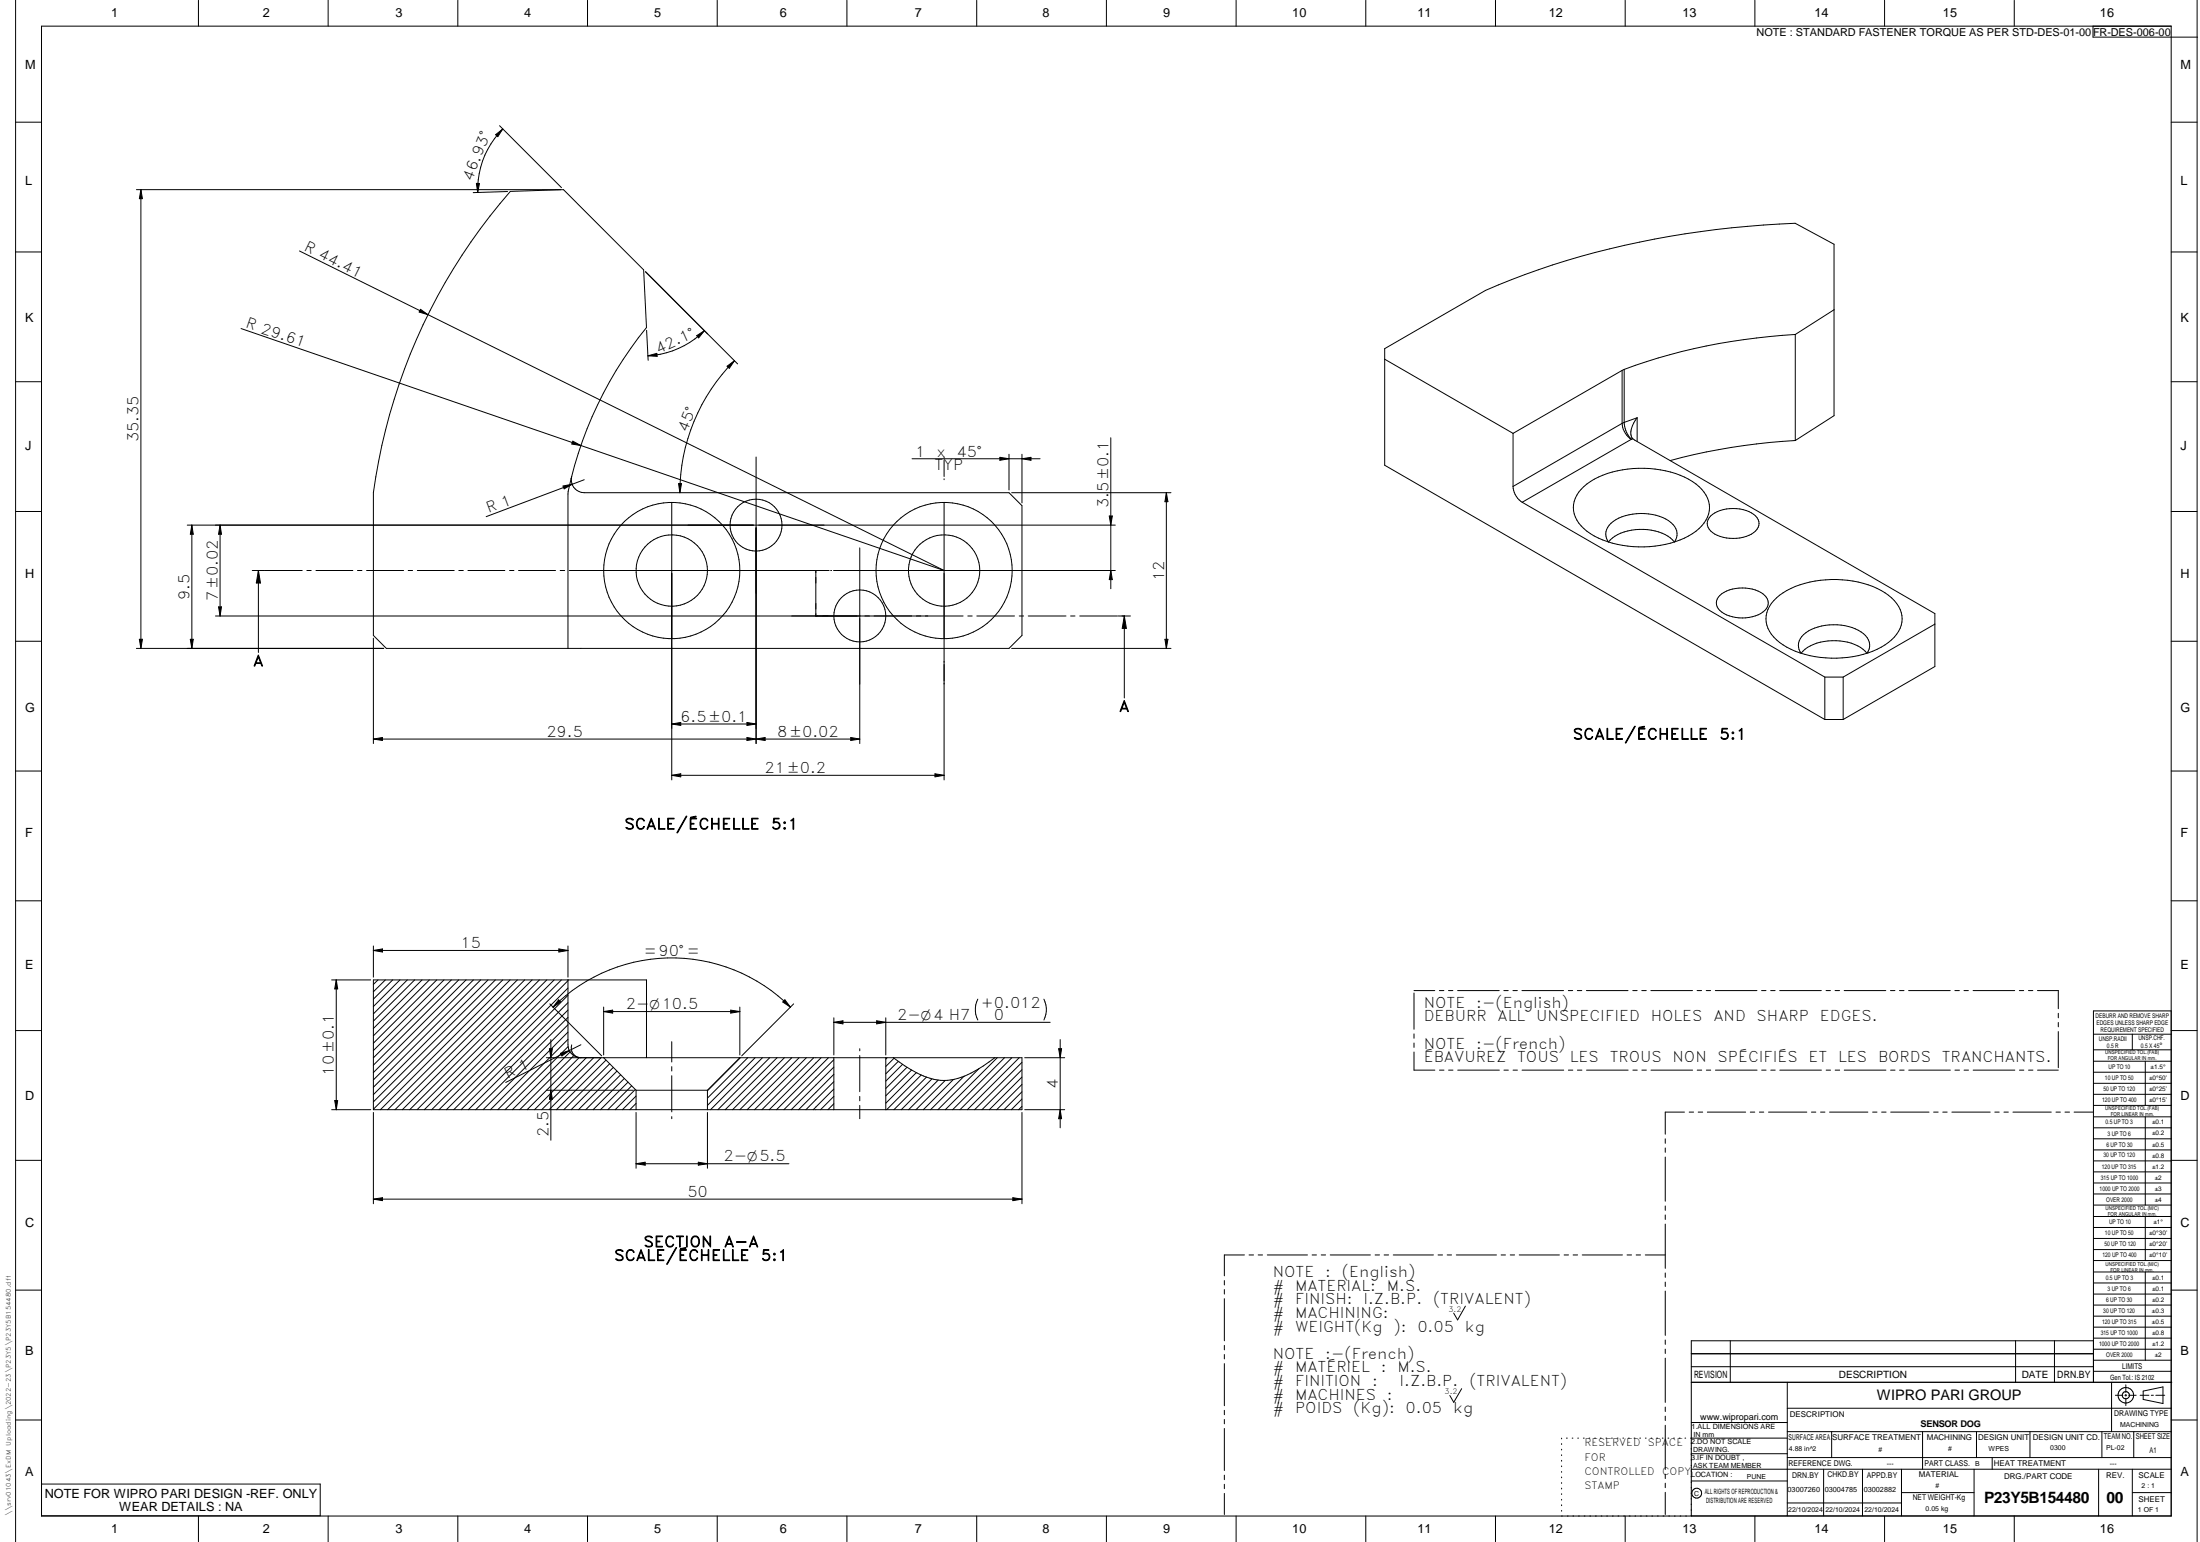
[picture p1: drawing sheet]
<svg xmlns="http://www.w3.org/2000/svg" width="848mm" height="594mm" viewBox="0 0 848 594" stroke-linecap="round" stroke-linejoin="round" font-family="sans-serif">
<g fill="none" stroke="#000" stroke-width=".39">
<path d="M6 .1v593.9M16 10.1h821v574h-821zM76.5 .1v10M126.5 .1v10M176.5 .1v10M226.5 .1v10M276.5 .1v10M326.5 .1v10M376.5 .1v10M426.5 .1v10M476.5 .1v10M526.5 .1v10"/>
<path d="M576.5 .1v10M626.5 .1v10M676.5 .1v10M726.5 .1v10M776.5 .1v10M806.8 10.1v4.2h40.4M847 .1v593.9M6 47.1h10M191.1 51.9l2.7-2.2-1.9 3zM192.6 48.4l23.9 23.9M193.8 49.7a32.9 32.9 0 0 0-9.7 24.5M837 47.1h10"/>
<path d="M52.6 73.1h163.6M54.3 73.1l.6 3.4h-1.2zM54.3 73.1v176.7M183.6 70.7h1.2l-.7 3.5zM195.7 73.8l-13.3 .4M6 97.1h10M115.4 96.7l248.5 123.1-271-93.2M837 97.1h10M162.1 119.2l2.9 2-3.4-1zM248.8 104.7l35.6 35.5M707 119.3l-14.9 9.6M249.3 127.3l.6 11.5"/>
<path d="M249.8 137.1l3.4-1 .1 1.2zM268.6 129.3l2.9-1.9-2.2 2.8zM271.5 127.4a33.6 33.6 0 0 1-21.7 9.7M283.1 139a71.9 71.9 0 0 0-21 50.8M533.8 138.4l49.5 28.6M692.1 128.9v40.8M692.1 128.9a225.9 225.9 0 0 0-66 13.4M6 147.1h10M280.3 141.1l2.8-2.1-2 2.9zM625.3 142.7v20.4M625.3 142.7l-42 24.3M626.1 142.3l-.8 .4"/>
<path d="M626.1 142.3v20.4M837 147.1h10M220.8 170l3.1 1.7-3.5-.6zM291.5 176.1v110.4M351.6 176.7h49.3M363.9 176.1v.3M363.9 177.3v6.3M385.4 176.2l3.6 .5-3.6 .6zM389 175v13.8M394 176.7l3.4-.5v1.1zM394 175v18.8M428.2 168.7v58.1"/>
<path d="M583.3 167v20.4M625.3 163.1l-42 24.3M625.3 163.1a8 8 0 0 0 3.6 6.1M626.1 162.7l-.8 .4M626.1 162.7a9.9 9.9 0 0 0 2.8 6.5M628.9 169.2l-42.1 24.3M629.4 169l-.5 .2M629.4 169l116.5 67.4v20.4l-35.4 20.4M631.1 161a7.4 7.4 0 0 0-2 7.7l.3 .3M631.1 161l-5 1.7M631.1 161v9.1M692.1 169.7l14.9-9.6v-66l-15-8.1a338.4 338.4 0 0 0-114.4 23.8l-5 2.1-38.8 22.4v44.9l169.7 98"/>
<path d="M692.1 169.7a234.2 234.2 0 0 0-48.3 7.8M6 197.1h10M217 187.2l3.6-.6-3.1 1.7zM220.4 183.6a5 5 0 0 0 4.8 6.2h163.8l5 5v50l-5 5h-240.1l-5-5v-55a222.3 222.3 0 0 1 52.8-116.1l20.5-.6 30.9 30.9 1.1 22.2a147.2 147.2 0 0 0-30.3 64.1v59.5M225.2 184.8l-37.8 14.3M259 193.5v107M261.6 186.3h1.1l-.6 3.5zM363.9 184.4v.4M363.9 193.5v107M390 189.8h61.4M427.6 198.8h1.2l-.6 3.5zM449.6 189.8l.6 3.5h-1.1z"/>
<path d="M449.6 189.8v60M583.3 187.4a7.6 7.6 0 0 0 3.5 6.1M586.8 193.5l116.7 67.4M610.6 187.5a33.7 33.7 0 0 1 23.2-7.1 33 33 0 0 1 21.1 7.1 10.1 10.1 0 0 1 0 16.2 35.9 35.9 0 0 1-27.4 6.7 27.7 27.7 0 0 1-18.9-8.9 9.9 9.9 0 0 1 2-14zM659.4 198.8a14.5 14.5 0 0 1 17.4 0 4.2 4.2 0 0 1-1.6 7 14.9 14.9 0 0 1-15.8-1.2 3.8 3.8 0 0 1 0-5.8zM837 197.1h10M72.2 202.3h357.7M74 202.3v47.5M74 202.3l.5 3.5h-1.1zM84.8 202.3v35M84.8 202.3l.6 3.5h-1.2zM97.2 219.8h4.8"/>
<path d="M99.6 219.8v31.6M99.6 219.8l.8 4.8h-1.6zM102.2 219.8h14.3M118.3 219.8h1.7M121.8 219.8h14.2M137.8 219.8h1.7M141.3 219.8h14.3M157.4 219.8h1.6M160.9 219.8h14.2M176.9 219.8h1.7M180.4 219.8h14.2M196.4 219.8h1.7"/>
<path d="M199.9 219.8h14.3M215.9 219.8h1.8M314.5 219.8v17.5M319.6 219.8h-100.1M320.2 219.8h.4M321.4 219.8h108.5M331.4 211.1v75.4M428.2 219.8l.6 3.5h-1.2zM621 201.6a20.5 20.5 0 0 1 20-2.2 7.6 7.6 0 0 1 5.5 6.9l-1 2.5a17.6 17.6 0 0 0-16.6-4.5 13.7 13.7 0 0 0-8.8 4.5 5.2 5.2 0 0 1 .9-7.2zM83.1 237.3h288.2M84.2 233.8h1.2l-.6 3.5zM373.1 237.3h1.7"/>
<path d="M376.6 237.3h14.5M392.9 237.3h1.7M396.4 237.3h14.5M412.7 237.3h1.7M416.2 237.3h14.5M431 237.3h4.8M433.4 237.3l.8 4.8h-1.6zM433.4 237.3v31.6M663 229.4a14.5 14.5 0 0 1 17.3 0 4.2 4.2 0 0 1-1.6 7 14.8 14.8 0 0 1-15.7-1.2 3.8 3.8 0 0 1 0-5.8zM683.8 231.4a29.9 29.9 0 0 1 20-8 35.5 35.5 0 0 1 25.4 6.9 10.1 10.1 0 0 1 0 16.2 36.2 36.2 0 0 1-27.4 6.8 27.9 27.9 0 0 1-19-9 9.6 9.6 0 0 1 1-12.9zM6 247.1h10M52.6 249.8h95.3"/>
<path d="M53.7 246.3h1.2l-.6 3.5zM73.4 246.3h1.1l-.5 3.5zM143.9 245.9v40.6M390 249.8h61.4M449.1 246.3h1.1l-.6 3.5zM695.3 244.5a20.3 20.3 0 0 1 22.1-1 5.5 5.5 0 0 1 2.3 8.2 17.1 17.1 0 0 0-15-4.8 15.2 15.2 0 0 0-10.4 4.8 5.1 5.1 0 0 1 1-7.2zM745.9 240.5l-35.4 20.4M837 247.1h10M259 278.9l3.4-.6v1.2zM259 278.9h32.5M288 278.3l3.5 .6-3.5 .6zM703.5 260.9v16.3"/>
<path d="M703.5 260.9h7M703.5 277.2h7M710.5 260.9v16.3M6 297.1h10M143.9 284.7l3.5-.6v1.2zM143.9 284.7h187.5M259 298.7l3.4-.6v1.2zM259 298.7h104.9M288 284.1l3.5 .6-3.5 .6zM291.5 284.7l3.4-.6v1.2zM328 284.1l3.4 .6-3.4 .6zM360.4 298.1l3.5 .6-3.5 .6z"/>
<path d="M837 297.1h10M6 347h10M837 347h10M127.8 377.5h15.1M129.6 377.5v50M129.6 377.5l.6 3.5h-1.2zM143.9 364.4v12.1M143.9 366.2l3.5-.6v1.2zM143.9 366.2h75M145.7 377.5l-1.8 1.8M148.5 377.5l-4.6 4.6M151.4 377.5l-7.5 7.4"/>
<path d="M154.2 377.5l-10.3 10.3M157 377.5l-13.1 13.1M159.9 377.5l-16 15.9M162.7 377.5l-18.8 18.7M165.5 377.5l-21.6 21.6M168.4 377.5l-24.5 24.4M171.2 377.5l-27.3 27.2M174 377.5l-30.1 30M176.8 377.5l-32.9 32.9M179.7 377.5l-35.8 35.7M182.5 377.5l-38.6 38.6M185.3 377.5l-41.4 41.4"/>
<path d="M188.1 377.5l-44.2 44.2M191 377.5l-47.1 47M193.8 377.5l-49.9 49.9M196.6 377.5l-50 50M199.4 377.5l-50 50M202.3 377.5l-50 50M205.1 377.5l-50 50M207.9 377.5l-50 50M210.8 377.5l-50 50M213.6 377.5l-50 50M215.4 365.6l3.5 .6-3.5 .6zM216.4 377.5l-50 50"/>
<path d="M218.9 377.8l-49.7 49.7M218.9 364.4v12.1M218.9 377.5v25a5 5 0 0 0 5 5M6 397h10M212 386.8l19.9 20M215.3 385.2l.8 .8-2.9 2zM218.9 380.7l-46.8 46.8M218.9 383.5l-44 44M218.9 386.3l-41.1 41.2M218.9 389.1l-38.3 38.4M218.9 392l-35.5 35.5M218.9 394.8l-32.7 32.7"/>
<path d="M218.9 397.6l-29.8 29.9M232.7 389.7l3.5-.5v1.1zM232.7 388v18.4M232.7 389.7h52.5M281.7 389.2l3.5 .5-3.5 .6zM285.2 388v18.4M302.6 385.2l2.1 2.8-2.9-2zM304.7 388a64.6 64.6 0 0 0-91.5 0M305.9 386.8l-20 20M321.4 393.9l3.6-.6v1.2zM321.4 393.9h83.4M321.4 392.1v14.3"/>
<path d="M337.9 393.3l3.6 .6-3.6 .6zM341.5 392.1v14.3M376.9 384.9a9 9 0 0 0 0 8.1M402.4 384.9a9 9 0 0 1 0 8.1M545.1 381.6h8M545.1 382.6v13.9M545.1 398.3v1.7M554.9 381.6h1.7M558.4 381.6h1.7M561.9 381.6h16M579.7 381.6h1.7M583.2 381.6h1.7"/>
<path d="M586.7 381.6h16M604.6 381.6h1.7M608 381.6h1.8M611.5 381.6h16.1M629.4 381.6h1.7M632.9 381.6h1.7M636.4 381.6h16M654.2 381.6h1.8M657.7 381.6h1.7M661.2 381.6h16.1M679.1 381.6h1.7M682.6 381.6h1.7"/>
<path d="M686.1 381.6h16M703.9 381.6h1.7M707.4 381.6h1.7M710.9 381.6h16M728.8 381.6h1.7M732.2 381.6h1.8M735.8 381.6h16M753.6 381.6h1.7M757.1 381.6h1.7M760.6 381.6h16M778.4 381.6h1.7M781.9 381.6h1.7"/>
<path d="M785.4 381.6h8.1v7M793.5 390.4v1.7M793.5 393.9v1.7M793.5 397.4v14M807 398.4h30M822 398.4v6.1M837 397h10M837 389.5h-30v143.1M210.6 407.5h183.4v20h-250.1v-50h105.3v30M211.8 404h1.1l-.6 3.5zM212.3 400.5v38.8M216.1 405.8l3.4-1.1-2.9 2.1z"/>
<path d="M218.9 400.4l-27 27.1M219 403.2l-24.3 24.3M219.8 405.3l-22.3 22.2M220.4 402.5h.1M220.4 402.5a3.7 3.7 0 0 0 3.7 5M221.2 406.7l-20.8 20.8M223.3 407.5l-20.1 20M223.9 402.5l-29 14.5M226 407.5l-20 20M228.9 407.5l-20.1 20M231.7 407.5l-20 20M232.7 407.5l12.5 12.5"/>
<path d="M233.6 408.4l-19.1 19.1M235 409.8l-17.7 17.7M236.4 411.2l-16.2 16.3M237.8 412.7l-14.8 14.8M239.3 414.1l-13.5 13.4M240.7 415.5l-12.1 12M242.1 416.9l-10.6 10.6M243.5 418.3l-9.2 9.2M244.9 419.7l-7.7 7.8M259 401.3v7.9M259 410.9v1.7M259 414.4v14"/>
<path d="M285.2 407.5l-12.5 12.5M285.4 407.5l-12.7 12.7M288.2 407.5l-15.5 15.6M291.1 407.5l-18.4 18.4M293.9 407.5l-20 20M296.7 407.5l-20 20M299.6 407.5l-20 20M302.4 407.5l-20 20M305.2 407.5l-20 20M308.1 407.5l-20.1 20M310.9 407.5l-20 20M313.7 407.5l-20 20"/>
<path d="M316.5 407.5l-20 20M319.4 407.5l-20.1 20M321.4 408.3l-19.2 19.2M321.4 411.1l-16.4 16.4M321.4 413.9l-13.6 13.6M321.4 416.7l-10.7 10.8M321.4 419.6l-7.9 7.9M321.4 407.5v20M331.4 404v.8M331.4 406.7v13.9M341.5 407.5v20M342 407.5l-.5 .6"/>
<path d="M344.4 407.5a38.1 38.1 0 0 0 16.8 8.6 22.7 22.7 0 0 0 15.5-4l6.8-4.6M344.6 407.7l-3.1 3.2M346.3 408.9l-4.8 4.8M347.9 410l-6.4 6.5M349.6 411.2l-8.1 8.2M351.4 412.2l-9.9 10M353.2 413.3l-11.7 11.7M355.1 414.1l-13.3 13.4M357.1 415l-12.5 12.5M359.3 415.6l-11.9 11.9M361.7 416.1l-11.4 11.4M364.4 416.3l-11.3 11.2"/>
<path d="M367.5 415.9l-11.6 11.6M371.6 414.7l-12.9 12.8M377.4 411.6l-15.8 15.9M384.4 407.5l-20 20M387.2 407.5l-20 20M390.1 407.5l-20 20M392.9 407.5l-20 20M394 417.8l-9.8 9.7M394 409.3l-18.3 18.2M394 412.1l-15.5 15.4M394 415l-12.6 12.5M395 407.5h15.4"/>
<path d="M408.1 404h1.1l-.5 3.5zM408.7 400.5v34M545.1 405.3v7h8M545.1 401.8v1.7M554.9 412.3h1.7M558.4 412.3h1.7M561.9 412.3h16.1M579.8 412.3h1.6M583.3 412.3h1.7M586.7 412.3h16.1M604.6 412.3h1.7M608.1 412.3h1.7"/>
<path d="M611.6 412.3h16M629.5 412.3h1.6M632.9 412.3h1.8M636.4 412.3h16.1M654.3 412.3h1.7M657.8 412.3h1.7M661.3 412.3h16M679.1 412.3h1.7M682.6 412.3h1.7M686.1 412.3h16M704 412.3h1.7M707.4 412.3h1.8"/>
<path d="M710.9 412.3h16.1M728.8 412.3h1.7M732.3 412.3h1.7M735.8 412.3h16M753.6 412.3h1.8M757.1 412.3h1.7M760.6 412.3h16.1M778.5 412.3h1.7M782 412.3h1.7M785.5 412.3h8M807 404.5h30M807 408.9h30"/>
<path d="M807 413.1h30M807 417.4h30M827 408.9v17M127.8 427.5h15.1M129 424h1.2l-.6 3.5zM143.9 428.6v35.2M210.6 420h33.5M212.3 420l.6 3.5h-1.1zM245.2 425.1l-2.4 2.4M245.2 422.3l-5.3 5.2M245.2 428.6v21.5M245.2 420h27.5"/>
<path d="M245.2 420v7.5M259 430.2v.8M272.7 428.6v21.5M272.7 420v7.5M321.4 425.2l-2.2 2.3M321.4 422.4l-5.1 5.1M331.4 422.4v1.7M331.4 425.9v5.1M394 420.6l-6.9 6.9M394 423.4l-4.2 4.1M394 426.3l-1.3 1.2M394 428.6v35.2"/>
<path d="M395 427.5h15.4M408.7 427.5l.5 3.5h-1.1zM641.9 438.7v1.8M649.4 428.5h-7.5v8.5M651.2 428.5h1.7M654.6 428.5h1.8M658.2 428.5h14.7M674.7 428.5h1.7M678.2 428.5h1.7M681.7 428.5h14.8M698.3 428.5h1.7M701.8 428.5h1.7"/>
<path d="M705.3 428.5h14.7M721.9 428.5h1.7M725.3 428.5h1.8M728.9 428.5h14.7M745.4 428.5h1.7M748.9 428.5h1.7M752.4 428.5h14.8M769 428.5h1.7M772.5 428.5h1.7M776 428.5h14.7M792.6 428.5h1.7M796 428.5h1.8"/>
<path d="M799.5 428.5h7.4M807 421.6h30M807 425.9h30M807 430.3h30M807 434.5h30M807 438.7h30M827 430.3v34M6 447h10M245.2 448.4l3.5-.6v1.1zM245.2 448.4h58.9M269.2 447.8l3.5 .6-3.5 .5zM641.9 442.3v1.6"/>
<path d="M641.9 445.8v17M807 443h30M807 447.3h30M807 451.5h30M807 455.8h30M807 460h30M837 447h10M143.9 462l3.5-.6v1.2zM143.9 462h250.1M390.4 461.4l3.6 .6-3.6 .6zM641.9 464.6v1.7M641.9 468.1v1.7"/>
<path d="M641.9 471.6v17.1M807 464.3h30M807 468.7h30M807 472.9h30M807 477.1h30M827 468.7v16.9M6 497h10M472 493.4v1.6M472 496.8v1.8M479.7 483.5h-7.7v8M481.5 483.5h1.7M485 483.5h1.7"/>
<path d="M488.5 483.5h15.5M505.8 483.5h1.7M509.3 483.5h1.7M512.8 483.5h15.5M530.1 483.5h1.7M533.6 483.5h1.7M537.1 483.5h15.5M554.4 483.5h1.7M557.9 483.5h1.7M561.4 483.5h15.5M578.7 483.5h1.6M582.2 483.5h1.7"/>
<path d="M585.6 483.5h15.5M603 483.5h1.6M606.4 483.5h1.8M609.9 483.5h15.5M627.2 483.5h1.7M630.7 483.5h1.7M634.2 483.5h7.7M641.9 490.4v1.7M641.9 493.9v1.7M641.9 497.4v17.1M807 481.4h30M807 485.6h30"/>
<path d="M807 490.1h30M807 494.3h30M807 498.6h30M827 490.1v33.9M837 497h10M472 500.3v16.3M472 518.3v1.8M564.9 503.2l-3 5.3-1.5-2.6M641.9 516.3v1.6M641.9 519.8v1.7M667 516.6v16M777 516.6v16"/>
<path d="M792 516.6v16M807 502.8h30M807 507.1h30M807 511.3h30M807 515.5h30M807 519.8h30M807 516.6h-155v67.5M472 521.8v1.7M472 525.4v16.2M563.5 535l-3.1 5.3-1.5-2.7M641.9 523.2v17.1M652 532.6h185.2"/>
<path d="M652 521.5h155M652 526.5h155M689 532.6v51.4M807 524h30M807 528.3h30M814 532.6v19M815.5 537.5h2.8M819.1 537.5h.7M819.5 533.5v2.9M819.5 537.2v.7M819.5 538.7v2.8M820.6 537.5h2.9"/>
<path d="M825 537.5h3.4M826.2 535.9l7.6-1.6v6.4l-7.6-1.5zM829.3 537.5h.8M831 537.5h3.5M6 547.1h10M472 543.3v1.7M472 546.9v1.7M472 550.3v16.2M602 554.1v.3M602 556.2v.3M602 558.3v.3M603.8 554.1h.4"/>
<path d="M606 554.1h.3M608.2 554.1h.3M610.4 554.1h.3M612.6 554.1h.3M614.7 554.1h.3M616.9 554.1h.3M619.1 554.1h.3M621.2 554.1h.3M623.4 554.1h.3M625.6 554.1h.3M627.8 554.1h.3M629.9 554.1h.4"/>
<path d="M632.1 554.1h.3M634.3 554.1h.3M636.5 554.1h.3M638.6 554.1h.3M640.8 554.1h.3M641.9 542.1v1.7M641.9 545.6v1.7M641.9 549.1v17M643 554.1h.3M645.2 554.1h.3M647.3 554.1h.4M649.5 554.1h.3"/>
<path d="M652 548h37M689 542.5h148M689 551.6h148M689 554.1h-37.3M706.1 551.6v10M741.1 551.6v14.4M761.9 551.6v10M782.5 551.6v10M810.3 551.6v10M822.5 551.6v10M837 547.1h10M16 571.8h107.4v12.2h-107.4"/>
<path d="M472 568.3v1.8M472 571.8v1.7M472 575.4v8.1M602 560.5v.3M602 562.6v.3M602 564.8v.3M602 566.9v.3M602 569v.3M602 571.2v.3M602 573.3v.4M602 575.5v.3M602 577.6v.3"/>
<path d="M602 579.8v.3M641.9 567.9v1.7M641.9 571.4v1.8M641.9 574.9v8.6M652 570.6h37M652 560.1h37M689 561.6h148M689 579h44M703 566v18M718 566v18M733 575.1h28M733 566v18"/>
<path d="M761 566v18M768 561.6v4.4M809 566v18M822 566v18M822 575.1h15M837 566h-185M76.5 584.1v9.9M126.5 584.1v9.9M176.5 584.1v9.9M226.5 584.1v9.9M276.5 584.1v9.9M326.5 584.1v9.9"/>
<path d="M376.5 584.1v9.9M426.5 584.1v9.9M476.5 584.1v9.9M526.5 584.1v9.9M576.5 584.1v9.9M602 581.9v.3M626.5 584.1v9.9M652 584h185M676.5 584.1v9.9M726.5 584.1v9.9M776.5 584.1v9.9"/>
<circle cx="258.9" cy="219.8" r="13.8"/>
<circle cx="259" cy="219.8" r="26.2"/>
<circle cx="291.4" cy="202.3" r="10"/>
<circle cx="363.9" cy="219.8" r="26.3"/>
<circle cx="363.9" cy="219.8" r="13.8"/>
<circle cx="331.5" cy="237.3" r="10"/>
<circle cx="819.5" cy="537.5" r="2.99"/>
<circle cx="819.5" cy="537.5" r="1.39"/>
<circle cx="654.1" cy="575.3" r="1.9"/>
</g>
<g fill="#000">
<path d="M191.1 51.9l2.7-2.2-1.9 3zM54.3 73.1l.6 3.4h-1.2zM183.6 70.7h1.2l-.7 3.5zM162.1 119.2l2.9 2-3.4-1zM249.8 137.1l3.4-1 .1 1.2zM268.6 129.3l2.9-1.9-2.2 2.8zM280.3 141.1l2.8-2.1-2 2.9zM220.8 170l3.1 1.7-3.5-.6zM385.4 176.2l3.6 .5-3.6 .6zM394 176.7l3.4-.5v1.1zM217 187.2l3.6-.6-3.1 1.7zM261.6 186.3h1.1l-.6 3.5z"/>
<path d="M427.6 198.8h1.2l-.6 3.5zM449.6 189.8l.6 3.5h-1.1zM74 202.3l.5 3.5h-1.1zM84.8 202.3l.6 3.5h-1.2zM84.2 233.8h1.2l-.6 3.5zM99.6 219.8l.8 4.8h-1.6zM428.2 219.8l.6 3.5h-1.2zM53.7 246.3h1.2l-.6 3.5zM73.4 246.3h1.1l-.5 3.5zM433.4 237.3l.8 4.8h-1.6zM449.1 246.3h1.1l-.6 3.5zM259 278.9l3.4-.6v1.2z"/>
<path d="M288 278.3l3.5 .6-3.5 .6zM143.9 284.7l3.5-.6v1.2zM259 298.7l3.4-.6v1.2zM288 284.1l3.5 .6-3.5 .6zM291.5 284.7l3.4-.6v1.2zM328 284.1l3.4 .6-3.4 .6zM360.4 298.1l3.5 .6-3.5 .6zM143.9 366.2l3.5-.6v1.2zM215.4 365.6l3.5 .6-3.5 .6zM129.6 377.5l.6 3.5h-1.2zM215.3 385.2l.8 .8-2.9 2zM232.7 389.7l3.5-.5v1.1z"/>
<path d="M281.7 389.2l3.5 .5-3.5 .6zM302.6 385.2l2.1 2.8-2.9-2zM321.4 393.9l3.6-.6v1.2zM337.9 393.3l3.6 .6-3.6 .6zM211.8 404h1.1l-.6 3.5zM216.1 405.8l3.4-1.1-2.9 2.1zM408.1 404h1.1l-.5 3.5zM129 424h1.2l-.6 3.5zM212.3 420l.6 3.5h-1.1zM408.7 427.5l.5 3.5h-1.1zM245.2 448.4l3.5-.6v1.1zM269.2 447.8l3.5 .6-3.5 .5z"/>
<path d="M143.9 462l3.5-.6v1.2zM390.4 461.4l3.6 .6-3.6 .6z"/>
</g>
<g font-size="6">
<text x="764.8" y="578.9">P23Y5B154480</text>
<text x="812.1" y="578.9">00</text>
</g>
<g font-size="5.7">
<text x="181.9" y="70.1" transform="rotate(-68 181.9 70.1)">46.93°</text>
<text x="116.9" y="96.5" transform="rotate(26 116.9 96.5)">R 44.41</text>
<text x="94.4" y="126.2" transform="rotate(19 94.4 126.2)">R 29.61</text>
<text x="253.7" y="136.3" transform="rotate(-24 253.7 136.3)">42.1°</text>
<text x="264.8" y="166.7" transform="rotate(-68 264.8 166.7)">45°</text>
<text x="53.4" y="170.5" transform="rotate(-90 53.4 170.5)">35.35</text>
<text x="352.8" y="175.9">1</text>
<text x="361" y="175.9">x</text>
<text x="368.8" y="175.9">45°</text>
<text x="360.3" y="181.1">TYP</text>
<text x="188.3" y="197.8" transform="rotate(-21 188.3 197.8)">R 1</text>
<text x="427.3" y="195.9" transform="rotate(-90 427.3 195.9)">3.5±0.1</text>
<text x="448.8" y="223.8" transform="rotate(-90 448.8 223.8)">12</text>
<text x="73.1" y="231.1" transform="rotate(-90 73.1 231.1)">9.5</text>
<text x="83.9" y="231.7" transform="rotate(-90 83.9 231.7)">7±0.02</text>
<text x="97.6" y="256.6">A</text>
<text x="431.4" y="274.2">A</text>
<text x="262.2" y="278">6.5±0.1</text>
<text x="210.7" y="283.8">29.5</text>
<text x="299.6" y="283.8">8±0.02</text>
<text x="606.3" y="284.9">SCALE/ÉCHELLE</text>
<text x="662.8" y="284.9">5:1</text>
<text x="294.7" y="297.9">21±0.2</text>
<text x="240.7" y="319.5">SCALE/ÉCHELLE</text>
<text x="297.3" y="319.5">5:1</text>
<text x="177.5" y="365.3">15</text>
<text x="248.2" y="368.2">=90°=</text>
<text x="241.3" y="388.9">2-</text>
<text x="378.2" y="388.5">+0.012</text>
<text x="548.9" y="388.2">NOTE</text>
<text x="569" y="388.2">:-(English)</text>
<text x="345.9" y="393">2-O4 H7</text>
<text x="383.1" y="393">0</text>
<text x="548.9" y="393.5">DEBURR</text>
<text x="577.3" y="393.5">ALL</text>
<text x="592.2" y="393.5">UNSPECIFIED</text>
<text x="636.3" y="393.5">HOLES</text>
<text x="660.5" y="393.5">AND</text>
<text x="677.2" y="393.5">SHARP</text>
<text x="701.6" y="393.5">EDGES.</text>
<text x="548.9" y="404">NOTE</text>
<text x="569" y="404">:-(French)</text>
<text x="548.9" y="409.2">ÉBAVUREZ</text>
<text x="584.9" y="409.2">TOUS</text>
<text x="605.2" y="409.2">LES</text>
<text x="620.5" y="409.2">TROUS</text>
<text x="644.8" y="409.2">NON</text>
<text x="662.1" y="409.2">SPÉCIFIÉS</text>
<text x="697.2" y="409.2">ET</text>
<text x="708.6" y="409.2">LES</text>
<text x="724" y="409.2">BORDS</text>
<text x="748.6" y="409.2">TRANCHANTS.</text>
<text x="128.7" y="414.4" transform="rotate(-90 128.7 414.4)">10±0.1</text>
<text x="195.6" y="415.7" transform="rotate(-27 195.6 415.7)">R 1</text>
<text x="407.8" y="419.5" transform="rotate(-90 407.8 419.5)">4</text>
<text x="211.5" y="438.1" transform="rotate(-90 211.5 438.1)">2.5</text>
<text x="278.9" y="447.5">2-O5.5</text>
<text x="265" y="461.1">50</text>
<text x="236.8" y="485.7">SCALE/ÉCHELLE</text>
<text x="248.1" y="480.4">SECTION</text>
<text x="279.1" y="480.4">A-A</text>
<text x="293.3" y="485.7">5:1</text>
<text x="490.6" y="492">NOTE</text>
<text x="510.8" y="492">:</text>
<text x="517.3" y="492">(English)</text>
<text x="490.6" y="497.2">#</text>
<text x="499.2" y="497.2">MATERIAL:</text>
<text x="534.7" y="497.2">M.S.</text>
<text x="490.6" y="502.5">#</text>
<text x="499.2" y="502.5">FINISH:</text>
<text x="525.6" y="502.5">I.Z.B.P.</text>
<text x="552.4" y="502.5">(TRIVALENT)</text>
<text x="490.6" y="507.7">#</text>
<text x="499.2" y="507.7">MACHINING:</text>
<text x="490.6" y="513">#</text>
<text x="499.2" y="513">WEIGHT(Kg</text>
<text x="537.2" y="513">):</text>
<text x="546.4" y="513">0.05</text>
<text x="564.7" y="513">kg</text>
<text x="490.6" y="523.5">NOTE</text>
<text x="510.8" y="523.5">:-(French)</text>
<text x="490.6" y="528.7">#</text>
<text x="490.6" y="534">#</text>
<text x="499.2" y="534">FINITION</text>
<text x="499.2" y="528.7">MATÉRIEL</text>
<text x="529" y="534">:</text>
<text x="532.3" y="528.7">:</text>
<text x="538.7" y="528.7">M.S.</text>
<text x="539.5" y="534">I.Z.B.P.</text>
<text x="566.4" y="534">(TRIVALENT)</text>
<text x="490.6" y="539.2">#</text>
<text x="499.2" y="539.2">MACHINES</text>
<text x="534.7" y="539.2">:</text>
<text x="490.6" y="544.5">#</text>
<text x="499.2" y="544.5">POIDS</text>
<text x="521.7" y="544.5">(Kg):</text>
<text x="541.9" y="544.5">0.05</text>
<text x="560.1" y="544.5">kg</text>
</g>
<text font-size="5.6" x="723.5" y="539.3">WIPRO PARI GROUP</text>
<text font-size="5.4" x="250.4" y="388.9">O10.5</text>
<g font-size="4.9">
<text x="42.9" y="6.6">1</text>
<text x="101.3" y="6.7">2</text>
<text x="152.5" y="6.7">3</text>
<text x="202.1" y="6.7">4</text>
<text x="252.1" y="6.7">5</text>
<text x="300.6" y="6.7">6</text>
<text x="352.6" y="6.7">7</text>
<text x="401.9" y="6.7">8</text>
<text x="448.4" y="6.7">9</text>
<text x="498.1" y="6.7">10</text>
<text x="546.4" y="6.7">11</text>
<text x="597" y="6.7">12</text>
<text x="648.5" y="6.6">13</text>
<text x="699.4" y="6.6">14</text>
<text x="749" y="6.7">15</text>
<text x="809.5" y="6.6">16</text>
<text x="9.7" y="26.7">M</text>
<text x="840.6" y="26.7">M</text>
<text x="9.7" y="71.4">L</text>
<text x="840.6" y="71.4">L</text>
<text x="9.7" y="124.2">K</text>
<text x="840.6" y="124.2">K</text>
<text x="9.7" y="173.4">J</text>
<text x="840.6" y="173.4">J</text>
<text x="9.7" y="222.7">H</text>
<text x="840.6" y="222.7">H</text>
<text x="9.7" y="274.3">G</text>
<text x="840.6" y="274.3">G</text>
<text x="9.7" y="322.6">F</text>
<text x="840.6" y="322.6">F</text>
<text x="9.7" y="373.3">E</text>
<text x="840.6" y="373.3">E</text>
<text x="9.7" y="423.8">D</text>
<text x="840.6" y="423.8">D</text>
<text x="9.7" y="472.8">C</text>
<text x="840.6" y="472.8">C</text>
<text x="9.7" y="522.1">B</text>
<text x="840.6" y="522.1">B</text>
<text x="9.7" y="568.7">A</text>
<text x="840.6" y="568.7">A</text>
<text x="17.2" y="577">NOTE FOR WIPRO PARI DESIGN -REF. ONLY</text>
<text x="45.9" y="582.3">WEAR DETAILS : NA</text>
<text x="42.9" y="590.6">1</text>
<text x="101.3" y="590.7">2</text>
<text x="152.5" y="590.7">3</text>
<text x="202.1" y="590.7">4</text>
<text x="252.1" y="590.7">5</text>
<text x="300.6" y="590.7">6</text>
<text x="352.6" y="590.7">7</text>
<text x="401.9" y="590.7">8</text>
<text x="448.4" y="590.7">9</text>
<text x="498.1" y="590.7">10</text>
<text x="546.4" y="590.7">11</text>
<text x="597" y="590.7">12</text>
<text x="648.5" y="590.6">13</text>
<text x="699.4" y="590.5">14</text>
<text x="749" y="590.7">15</text>
<text x="809.5" y="590.5">16</text>
</g>
<text font-size="4.2" x="677.1" y="13.9">NOTE : STANDARD FASTENER TORQUE AS PER STD-DES-01-00FR-DES-006-00</text>
<g font-size="3.9">
<text x="653" y="530.9">REVISION</text>
<text x="708.9" y="530.9">DESCRIPTION</text>
<text x="779.4" y="530.9">DATE</text>
<text x="793.1" y="530.9">DRN.BY</text>
<text x="610.8" y="557.1">RESERVED</text>
<text x="635.2" y="557.1">SPACE</text>
<text x="610.8" y="562.7">FOR</text>
<text x="610.8" y="568.3">CONTROLLED</text>
<text x="640.7" y="568.3">COPY</text>
<text x="610.8" y="573.8">STAMP</text>
</g>
<text font-size="3.6" x="740.3" y="549.8">SENSOR DOG</text>
<text font-size="3.5" x="655.4" y="547.1">www.wipropari.com</text>
<g font-size="3.1">
<text x="818.1" y="527.3">LIMITS</text>
<text x="815" y="545.5">DRAWING TYPE</text>
<text x="690" y="546.1">DESCRIPTION</text>
<text x="689.5" y="554.6">SURFACE AREA</text>
<text x="706.2" y="554.6">SURFACE TREATMENT</text>
<text x="742.7" y="554.6">MACHINING</text>
<text x="762.5" y="554.6">DESIGN UNIT</text>
<text x="783.6" y="554.6">DESIGN UNIT CD.</text>
<text x="811" y="554.4">TEAM NO.</text>
<text x="823.3" y="554.5">SHEET SIZE</text>
<text x="828.6" y="559.9">A1</text>
<text x="689.4" y="564.9">REFERENCE DWG.</text>
<text x="690.8" y="569.3">DRN.BY</text>
<text x="704.4" y="569.2">CHKD.BY</text>
<text x="719.6" y="569.3">APPD.BY</text>
<text x="739.7" y="569.1">MATERIAL</text>
<text x="741.8" y="564.7">PART CLASS.</text>
<text x="768.6" y="564.7">HEAT TREATMENT</text>
<text x="772.5" y="569.7">DRG./PART CODE</text>
<text x="811.9" y="569.3">REV.</text>
<text x="824.4" y="569.4">SCALE</text>
<text x="737.3" y="578">NET WEIGHT-Kg</text>
<text x="824.4" y="578.5">SHEET</text>
</g>
<text font-size="3" x="832.4" y="403.9">°</text>
<g font-size="2.8">
<text x="558.3" y="505.4">3.2</text>
<text x="813.4" y="531.5">Gen Tol.: IS 2102</text>
<text x="556.9" y="537.2">3.2</text>
<text x="652.1" y="550.4">1.ALL DIMENSIONS ARE</text>
<text x="652" y="556.4">2.DO NOT SCALE</text>
<text x="652" y="562.5">3.IF IN DOUBT ,</text>
<text x="652" y="569.2">LOCATION :</text>
<text x="657.2" y="575.8">ALL RIGHTS OF REPRODUCTION &amp;</text>
<text x="689.1" y="575">03007260</text>
<text x="703.4" y="574.9">03004785</text>
<text x="718.4" y="575">03002882</text>
<text x="657.7" y="579.2">DISTRIBUTION ARE RESERVED</text>
</g>
<g font-size="2.7">
<text x="817.3" y="549.9">MACHINING</text>
<text x="652.9" y="553.5">IN mm</text>
<text x="652.7" y="559.5">DRAWING.</text>
<text x="689.6" y="559.1">4.88 in^2</text>
<text x="724.1" y="559.2">#</text>
<text x="751" y="559.1">#</text>
<text x="766.6" y="559">WPES</text>
<text x="790.3" y="558.8">0300</text>
<text x="811.9" y="558.8">PL-02</text>
<text x="652.7" y="565.5">ASK TEAM MEMBER</text>
<text x="673.4" y="569.6">PUNE</text>
<text x="727.4" y="564.9">---</text>
<text x="761.4" y="564.9">B</text>
<text x="813.3" y="564.9">---</text>
<text x="746.1" y="573.2">#</text>
<text x="825.6" y="573.4">2 : 1</text>
<text x="653.1" y="576.3">C</text>
<text x="689.4" y="582.4">22/10/2024</text>
<text x="703.7" y="582.5">22/10/2024</text>
<text x="718.7" y="582.6">22/10/2024</text>
<text x="742.3" y="582.2">0.05 kg</text>
<text x="824.1" y="582.4">1 OF 1</text>
</g>
<g font-size="2.5">
<text x="807.8" y="392">DEBURR AND REMOVE SHARP</text>
<text x="808.2" y="394.8">EDGES UNLESS SHARP EDGE</text>
<text x="809.1" y="400.9">UNSP.RADII</text>
<text x="809.8" y="397.6">REQUIREMENT SPECIFIED</text>
<text x="824.4" y="400.7">UNSP.CHF.</text>
<text x="812.2" y="403.6">0.5 R</text>
<text x="825.3" y="403.9">0.5 X 45</text>
<text x="812.8" y="411.8">UP TO 10</text>
<text x="829.1" y="411.9">±1.5°</text>
<text x="811.4" y="416.1">10 UP TO 50</text>
<text x="828.5" y="416.1">±0°50'</text>
<text x="810.4" y="424.5">120 UP TO 400</text>
<text x="810.9" y="420.3">50 UP TO 120</text>
<text x="828.5" y="424.5">±0°15'</text>
<text x="828.5" y="420.3">±0°25'</text>
<text x="811.7" y="433.2">0.5 UP TO 3</text>
<text x="812.5" y="437.5">3 UP TO 6</text>
<text x="829.6" y="437.4">±0.2</text>
<text x="829.6" y="433.2">±0.1</text>
<text x="812" y="441.7">6 UP TO 30</text>
<text x="829.6" y="441.7">±0.5</text>
<text x="810.9" y="445.9">30 UP TO 120</text>
<text x="829.6" y="446">±0.8</text>
<text x="809.9" y="454.4">315 UP TO 1000</text>
<text x="810.3" y="450.2">120 UP TO 315</text>
<text x="829.6" y="450.2">±1.2</text>
<text x="830.7" y="454.4">±2</text>
<text x="809.4" y="458.7">1000 UP TO 2000</text>
<text x="830.6" y="458.7">±3</text>
<text x="811.9" y="463">OVER 2000</text>
<text x="830.7" y="463">±4</text>
<text x="813.1" y="471.6">UP TO 10</text>
<text x="830.1" y="471.6">±1°</text>
<text x="811.4" y="475.9">10 UP TO 50</text>
<text x="828.5" y="475.9">±0°30'</text>
<text x="810.4" y="484.4">120 UP TO 400</text>
<text x="811.2" y="480.1">50 UP TO 120</text>
<text x="828.5" y="484.4">±0°10'</text>
<text x="828.5" y="480.1">±0°20'</text>
<text x="811.7" y="493">0.5 UP TO 3</text>
<text x="812.4" y="497.2">3 UP TO 6</text>
<text x="829.6" y="497.3">±0.1</text>
<text x="829.6" y="493">±0.1</text>
<text x="811.9" y="501.5">6 UP TO 30</text>
<text x="829.6" y="501.5">±0.2</text>
<text x="810.8" y="505.8">30 UP TO 120</text>
<text x="829.6" y="505.8">±0.3</text>
<text x="809.8" y="514.3">315 UP TO 1000</text>
<text x="810.3" y="510.1">120 UP TO 315</text>
<text x="829.6" y="510">±0.5</text>
<text x="829.6" y="514.3">±0.8</text>
<text x="809.2" y="518.5">1000 UP TO 2000</text>
<text x="829.6" y="518.5">±1.2</text>
<text x="811.9" y="522.8">OVER 2000</text>
<text x="830.6" y="522.7">±2</text>
</g>
<g font-size="2.4">
<text x="4.1" y="556.9" transform="rotate(-90 4.1 556.9)">Uploading\2022-23\P23Y5\P23Y5B154480.dft</text>
<text x="4.1" y="584.1" transform="rotate(-90 4.1 584.1)">\\srv01043\ExDM</text>
</g>
<g font-size="2.1">
<text x="811.5" y="406.1">UNSPECIFIED TOL.(FAB)</text>
<text x="812.5" y="408.5">FOR ANGULAR IN mm.</text>
<text x="811.6" y="427.7">UNSPECIFIED TOL.(FAB)</text>
<text x="813.6" y="430.1">FOR LINEAR IN mm.</text>
<text x="811.7" y="466.1">UNSPECIFIED TOL.(M/C)</text>
<text x="812.5" y="468.5">FOR ANGULAR IN mm.</text>
<text x="811.7" y="487.6">UNSPECIFIED TOL.(M/C)</text>
<text x="813.6" y="489.9">FOR LINEAR IN mm.</text>
</g>
</svg>
